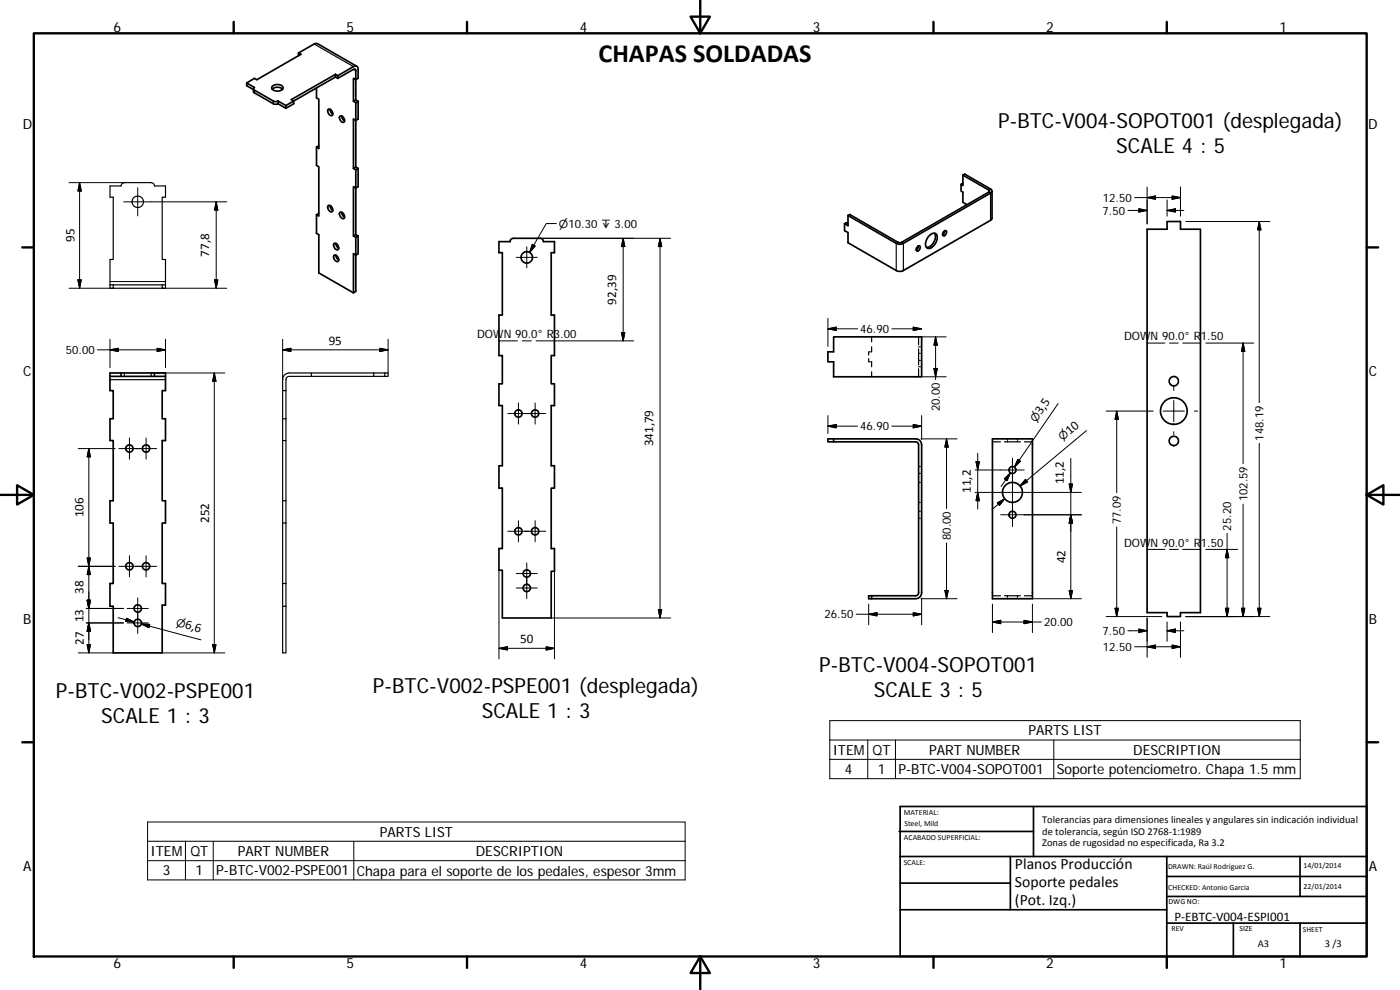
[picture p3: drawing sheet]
<svg xmlns="http://www.w3.org/2000/svg" width="420mm" height="297mm" viewBox="0 0 420 297" stroke-linecap="round" stroke-linejoin="round" font-family="sans-serif">
<g fill="none" stroke="#000" stroke-width=".51">
<path d="M89.6 15.9l4.7-2.7 .8-.1 12 6.8M89.6 15.9l.7 .4-13.2 7.6-.7-.4-2.4 1.4M89.6 15.9v.8M74 24.9v.8l2.1 1.2M74 24.9l2.4 1.3-.3 .4 .3 .5 5.8 3.3 1.2-.1M76.1 26.6l.1 1.2 6 3.4 1.2-.1M81.7 26a2.25 2.25 0 0 1 3.3 .2 1.81 1.81 0 0 1-2.8 .9l-.7-.6zM81.7 26.8a2.41 2.41 0 0 1 3.1 0M83.4 30.3l2.4 1.4M83.4 31.1l2.4 1.4M83.4 30.3v.8M85.8 31.7l2.3-1.4v.8l-2.3 1.4"/>
<path d="M85.8 31.7v.8M95 26.4v3l.7 .4v14.8l-.7-.4 .7-.5M98.5 32.8a1.14 1.14 0 0 1 1.2 .6 1.14 1.14 0 0 1-.2 1.3 1.38 1.38 0 0 1-1-1.9zM99 32.8l.3 .8 .6 .6M100.7 22.3l.7 .4M100.7 22.3v.8M100.7 22.3l-13.3 7.6 .7 .4 12.6-7.2M100.7 23.1l.7 .4M101.4 22.7l4.7-2.7a.87 .87 0 0 1 1-.1 .87 .87 0 0 1 .4 .9v2.7l-.7 .4-.7-.4v6.9l.7 .4M101.4 23.5l4.7-2.7 .4-.1 .2 .2 .1 9.1M101.4 22.7v.8M102.1 34.8a1.24 1.24 0 0 1 1.1 1.9 1.3 1.3 0 0 1-1.1-1.9z"/>
<path d="M102.6 34.8a1.63 1.63 0 0 0 .8 1.5M106.8 30.8v19.3M106.8 30l-.7 .4M106.8 30l.7 .4M107.5 30.4v5.3l-.7 .5-.7-.5v14.8M107.5 30.4l-.7 .4M95 44.2v5.4l.7 .4v14.8l-.7-.4M106.1 50.5l.7 .4M106.8 56.4v14l.7 .4M106.8 56.4l-.7-.4v14.8l.7 .4M106.8 50.9v5.5M106.8 50.1l-.7 .4"/>
<path d="M106.8 50.1l.7 .4M107.5 50.5v5.5l-.7 .4M107.5 50.5l-.7 .4M288.4 55.3v2l.6 .4v3l1.2 .7M289 52.6v3l-.6-.3 .6-.3M289 52.6l.5-.4 7.8 4.5a.65 .65 0 0 1 .4 .6 .65 .65 0 0 1-.4 .6l-26.2 15.1a2.38 2.38 0 0 1-2.1 0l-14.5-8.3M289 52.6l7.7 4.4 .3 .4-26.6 15.4-.9-.1-14.5-8.3-.5 .3M297.7 57.3v8.2l-.2 .5-26.4 15.2a2.38 2.38 0 0 1-2.1 0l-14.5-8.4v-3l-1-.6v-2.1M95 64.4v5.6l.7 .4v11.5l10.4 6M95.7 64l-.7 .4M98.5 61.7a1.16 1.16 0 0 1 1.2 .6 1.16 1.16 0 0 1-.2 1.3 1.38 1.38 0 0 1-1-1.9zM99 61.7l.3 .8 .6 .6"/>
<path d="M100.3 76.6a1.16 1.16 0 0 1 1.1 .6 1.16 1.16 0 0 1-.1 1.3 1.37 1.37 0 0 1-1-1.9zM100.3 73a1.16 1.16 0 0 1 1.1 .7 1.16 1.16 0 0 1-.1 1.3 1.38 1.38 0 0 1-1-2zM100.8 73l.3 .9 .6 .6M100.8 76.6l.1 .6 .8 .8M102.1 63.7a1.24 1.24 0 0 1 1.1 1.9 1.3 1.3 0 0 1-1.1-1.9zM102.6 63.7a1.63 1.63 0 0 0 .8 1.5M106.8 71.2v16.2l-.7 .5M106.8 70.4l-.7 .4M107.5 70.8v5.3l-.7 .5-.7-.5v11.8M107.5 70.8l-.7 .4M149.7 72.5h3.4l.3-.8 .7-.2h8l.6 .2 .4 .8h3.3v3.3h-1v18.7h1v12.2h-1v8.5h1v6.5h-1v18h1v6.8h-1v18.1h1v6.8h-1v14h-14.6v-14.3h-1.1v-6.5h1.1v-18.1h-1.1v-6.8h1.1v-18h-1.1v-6.5h1.1v-8.5h-1.1v-12.2h1.1v-18.7h-1.1zM253.5 67.1l.5-.3 .5 .3"/>
<path d="M254.5 64.7v3l-1-.6M275.4 73.9a.47 .47 0 0 1 .7 0 .47 .47 0 0 1 0 .7 .6 .6 0 0 1-.4 .7 .6 .6 0 0 1-.8-.4zM275.7 73.8l-.3 .8-.5 .4M278.9 70.7a1.3 1.3 0 0 1 1.1-.7 1.3 1.3 0 0 1 1.2 .7 3.3 3.3 0 0 1-2.7 3.8 2.12 2.12 0 0 1-.1-3.2zM280.5 70a3.2 3.2 0 0 1-2.4 4.2M283.3 69.4a.53 .53 0 0 1 .8 0 .53 .53 0 0 1-.2 .8 .52 .52 0 0 1-.5 .6 .52 .52 0 0 1-.5-.5zM283.6 69.2l-.1 .6-.6 .6M344.3 68.8h6v-2.3h4v2.3h6v115h-6v1.2h-4v-1.2h-6zM33 112.9h3.3M36.3 111.9h-3.3v1M36.3 111.9v1M46.3 111.9h3.4v1"/>
<path d="M46.3 112.9h3.4M46.3 111.9v1M46.3 112.9h-10M46.3 111.9h-10M49.7 112.9v4.3h-1v8.4h1v6.6h-1v18h1v6.7h-1v18.2h1v6.5h-1v14.3h-14.7v-14h-1v-6.8h1v-18.2h-1v-6.7h1v-18h-1v-6.6h1v-8.4h-1v-4.3M250.2 101.1h26.4v12h-26.4v-4.5h-1.7v-3h1.7zM250.2 132.6h24.6l.5 .2 .4 .5v44.8l-.4 .5-.5 .2h-14.1v.8h.9M250.2 131.7v.9M250.2 132.6h-1.7v-.9h26.3a1.78 1.78 0 0 1 1.8 1.8v44.3a1.79 1.79 0 0 1-1.8 1.8h-13.2M297.8 131.7h12v47.9h-12zM261.6 178.8v.8M269.8 249.5h40.4"/>
<path d="M270.1 257h140.1M270.1 242h140.1v45h-140.1zM303.2 257v16M310.2 242v15M350.2 257v30M390.2 257v12M270.1 273h80.1M270.1 265h33.1M350.2 277h60M350.2 269h60M350.2 263h60M370.2 277v10"/>
<path d="M390.2 277v10"/>
<circle cx="158.1" cy="77.2" r="1.72"/>
<circle cx="352.3" cy="114.4" r="1.4"/>
<circle cx="38.8" cy="134.6" r="1.1"/>
<circle cx="43.8" cy="134.6" r="1.1"/>
<circle cx="155.6" cy="124.1" r="1.1"/>
<circle cx="160.6" cy="124.1" r="1.1"/>
<circle cx="352.3" cy="132.3" r="1.41"/>
<circle cx="352.3" cy="123.3" r="4"/>
<circle cx="155.6" cy="159.4" r="1.1"/>
<circle cx="160.6" cy="159.4" r="1.1"/>
<circle cx="303.8" cy="141" r="1.05"/>
<circle cx="303.8" cy="154.5" r="1.05"/>
<circle cx="303.9" cy="147.7" r="3"/>
<circle cx="38.8" cy="169.9" r="1.1"/>
<circle cx="43.8" cy="169.9" r="1.1"/>
<circle cx="158.1" cy="176.4" r="1.1"/>
<circle cx="158.1" cy="172.1" r="1.1"/>
<circle cx="41.3" cy="182.6" r="1.1"/>
<circle cx="41.3" cy="186.9" r="1.1"/>
</g>
<g fill="none" stroke="#000" stroke-width=".36">
<path d="M94.3 13.2l11.8 6.8M76.4 27.1v.8M82 30.3v.8M106.1 20.8l.7 .4M297.3 56.7l-.6 .3v.6l.6 .3v8.2M269.5 72.7l-.5 .3v8.2M270.6 72.7l.5 .3v8.2M33 85.5h15.7M34 85.5v1M48.7 85.5h1v1h-16.7v-1M48.7 85.5v1M49.7 85.5v-7.6h-1v-18.7h1v-3.4h-3.4l-.2-.6-.8-.4h-8l-.6 .2-.4 .8h-3.3v3.4h1v18.7h-1v7.6"/>
<path d="M33 113.9h16.7M37.3 111.9v1M45.3 111.9v1M84.8 117.2h1M93.4 111.9h-6.6a2.01 2.01 0 0 0-2 2v82h1v-14M93.4 112.9h-6.6l-.4 .1-.5 .5-.1 18.7M93.4 112.9h22.1M112.2 111.9h3.3M112.2 111.9h-18.8v1M112.2 111.9v1M115.5 111.9v1M115.5 111.9h1v1h-1"/>
<path d="M260.7 107.6v1h.3M261 105.6h-.3v1M261.3 108.6h.3v1.4M261.6 104.1v1.5h-.3M261.6 101.1v1.5M261.6 111.5v1.6M275.7 101.1v2.3M275.7 104.7v4.8M275.7 110.7v2.4M275.7 106h.3M275.7 108.1h.3M275.7 104.1h.3"/>
<path d="M275.7 110h.3M276.3 106h.3M276.3 108.1h.3M276.3 104.1h.3M276.3 110h.3M84.8 132.2h1v18M84.8 125.6h1M275.7 140h.3M276.3 140h.3M297.8 132.6h2.5M301.4 132.6h4.8M302.4 131.7v.3"/>
<path d="M302.4 132.2v.4M305.4 131.7v.3M305.4 132.2v.4M307.4 132.6h2.4M84.8 156.9h1M84.8 150.2h1M85.8 150.2v31.7M275.7 153.4h.3M275.7 155.5h.3M275.7 142h.3M275.7 144.8h.3M275.7 150.7h.3"/>
<path d="M276.3 153.4h.3M276.3 155.5h.3M276.3 142h.3M276.3 144.8h.3M276.3 150.7h.3M84.8 175.1h1M297.8 178.8h2.5M301.4 178.8h4.8M302.4 178.8v.3M302.4 179.4v.2M305.4 178.8v.3M305.4 179.4v.2"/>
<path d="M307.4 178.8h2.4M84.8 181.9h1"/>
<circle cx="41.4" cy="60.5" r="1.72"/>
</g>
<g fill="none" stroke="#000" stroke-width=".3">
<path d="M20.7 54.8h16.6M23.9 54.8v31.7M23.9 54.8l.5 2.5h-1zM41.3 56.3v8.5M340.5 59.3h13.8M344.3 59.3l2.5-.5v1zM344.3 56.1v11.1M350.3 60v4.9M351.8 58.8l2.5 .5-2.5 .5zM354.3 56.1v8.8M64.9 60.6l.5 2.4h-1zM64.9 60.6v25.9"/>
<path d="M68.1 60.6h-31M154.9 77.2h6.4M158.1 74v6.4M159.8 73.3l.8 .5-1.6 1.9zM162.1 71.5h39.2M167 67.1h-3.1l-4.9 8.6M187 71.5v30.8M187 71.5l.5 2.5h-1zM198.1 71.5v113.9M198.1 71.5l.5 2.5h-1zM338.5 63.1h5.8M341.8 62.6l2.5 .5-2.5 .5z"/>
<path d="M350.3 63.1l2.5-.5v1zM350.3 63.1h5M355.9 66.5h25.2M377.9 66.5v54.3M377.9 66.5l.5 2.5h-1zM20.7 86.5h13.3M23.4 84h1l-.5 2.5zM33 84.5h16.7M48.7 86.5h19.4M64.4 84h1l-.5 2.5zM186.5 99.8h1l-.5 2.5zM248.5 98.7l2.4-.6v1.1z"/>
<path d="M248.5 98.7h8.9M248.5 95.5v8.4M267.7 98.7h8.9M274.1 98.1l2.5 .6-2.5 .5zM29.2 105h20.5M33 101.8v8.5M33 105l2.5-.5v1zM45.3 111.9h22.2M47.2 104.5l2.5 .5-2.5 .5zM49.7 101.8v8.5M64.3 111.9v84M64.3 111.9l.5 2.5h-1z"/>
<path d="M84.8 101.8v12.1M84.8 105h31.7M84.8 105l2.5-.5v1zM114 104.5l2.5 .5-2.5 .5zM116.5 101.8v10.1M149.7 102.3h5.6M156.7 102.3h2.8M190.2 102.3h-29.3M276.4 113.1h7.6M276.4 101.1h7.6M280.3 110.6h1l-.5 2.5zM280.8 101.1v12.8"/>
<path d="M280.8 101.1l.5 2.4h-1zM344.3 102.9h5.3M351 102.9h2.6M352.3 116.1v1.1M354.9 102.9h5.4M361.9 102.9h14.3M373.1 102.9v36.2M373.1 102.9l.5 2.5h-1zM23.5 134.6h11.1M26.7 134.6l.4 2.5h-.9zM26.7 134.6v61.3M35.7 134.6h11.3"/>
<path d="M38.9 131.4v6.4M43.8 131.4v6.4M152.4 124.1h11.4M155.6 120.9v6.4M160.6 120.9v6.4M248.5 127.9l2.4-.5v1zM248.5 127.9h8.9M248.5 124.7v5.4M267.7 127.9h8.9M274.1 127.4l2.5 .5-2.5 .5zM276.4 131.7h10.8M276.6 124.7v7.1"/>
<path d="M284.1 131.7v20.9M284.1 131.7l.5 2.5h-1zM292.9 138.5h1l-.5 2.5zM293.4 136v16.7M303.9 137.5v20.5M305.5 137.8l.8 .6-1.8 1.7zM316 137.6l-9.9 8.2 2-1.6M317.6 121.1l-13.1 19 1.4-2M321.4 137.5v42.1M326.1 129.2l-10 8.3M335.1 123.3v24.5M335.1 123.3l.5 2.5h-1z"/>
<path d="M346.1 123.3h-14.1M349.1 123.3h6.3M352.3 120.2v6.3M352.3 129.5v1M358.4 123.3h1.1M377.9 133v52M152.4 159.4h11.4M155.6 156.2v6.4M160.6 156.2v6.4M292.7 147.7h31.8M293.4 147.7l.5 2.5h-1zM299.3 150.9l2.3-1.3-1.7 2.1z"/>
<path d="M301.4 143.7l1.8-1.8-1 2.3zM301.6 149.6l-3.9 3.3M303.2 141.9l-2.8 4.1M307.4 141h-14.7M307.8 143.8l.6 .8-2.3 1.2zM320.9 145.2h1l-.5 2.5zM321.4 154.5l.5 2.5h-1zM324.5 154.5h-24.2M335.1 158.1v26.9M373.1 151.3v33.7M23.5 169.9h11.1M26.2 167.4h.9l-.4 2.5z"/>
<path d="M26.7 169.9l.4 2.5h-.9zM35.7 169.9h11.3M38.9 166.8v6.3M41.3 179.4v10.7M43.8 166.8v6.3M149.7 171.1v26.6M154.9 172.1h6.4M154.9 176.4h6.4M158.1 168.9v10.7M166.4 171.4v26.3M276.4 179.6h10.8M276.6 179.5v8"/>
<path d="M283.6 177.2h1l-.5 2.4zM284.1 162.9v16.7M309.8 179.6h14.7M320.9 177.2h1l-.5 2.4zM344.3 164.8h5.3M351 164.8h2.6M354.9 164.8h5.4M361.9 164.8h9.5M368.3 164.8l.5 2.5h-1zM368.3 160v25M23.5 195.9h10.5M25.9 186.9h11.2"/>
<path d="M25.9 182.6h11.2M26.2 193.4h.9l-.4 2.5zM26.2 180.1h.9l-.4 2.5zM26.7 186.9l.4 2.5h-.9zM35.4 185.3l4.9 1.3M38 185.5l2.3 1.1-2.6-.1zM38.2 186.9h6.3M38.2 182.6h6.3M42.4 187.2l2.5 .1-.2 1zM44.8 187.9l-2.4-.7 17.9 4.8M48.7 195.9h18.8M63.8 193.4h1l-.5 2.5z"/>
<path d="M149.7 194.5l2.6-.4v.9zM149.7 194.5h16.7M163.9 194.1l2.5 .4-2.5 .5zM165.4 185.4h35.9M197.6 182.9h1l-.5 2.5zM256.9 184.3h19.7M260.7 181.3v6.2M260.7 184.3l2.5-.5v1zM274.1 183.8l2.5 .5-2.5 .5zM297.8 186.6l2.5-.5v1zM297.8 186.6h14.7M297.8 181.3v8.5"/>
<path d="M307.3 186.1l2.5 .5-2.5 .5zM309.8 181.3v8.5M332 185h16.7M334.6 182.5h1l-.5 2.5zM338.5 189.3h5.8M340.5 194.1h13.8M341.8 188.7l2.5 .6-2.5 .5zM344.3 185.4v11.8M344.3 194.1l2.5-.6v1.1zM350.3 186.6v5.8M350.3 189.3l2.5-.6v1.1zM350.3 189.3h5"/>
<path d="M351.8 193.5l2.5 .6-2.5 .5zM354.3 186.6v10.6M355.9 185h25.2M367.8 182.5h1l-.5 2.5zM372.6 182.5h1l-.5 2.5zM377.4 182.5h1l-.5 2.5zM249 216.2h141.2v17.4h-141.2zM249 222h141.2M249 227.8h141.2M260.4 222v11.6M268.7 222v11.6M316.3 222v11.6"/>
<path d="M44.3 246.6h161.3v17.4h-161.3zM44.3 252.4h161.3M44.3 258.2h161.3M55.7 252.4v11.6M64 252.4v11.6M106.2 252.4v11.6"/>
</g>
<g fill="none" stroke="#000" stroke-width=".71">
<path d="M10.1 10h400.1v277h-400.1zM70.1 6.6v3.4M140.2 6.6v3.4M207.3 5h5.8l-2.9 5zM210.2 0v10M280.2 6.6v3.4M350.2 6.6v3.4M6.7 74.2h3.4M410.2 74.2h3.4M.2 148.5h9.9M5.1 145.6l5 2.9-5 2.9zM410.2 148.5l5-2.9v5.8z"/>
<path d="M410.2 148.5h9.9M6.7 222.7h3.4M410.2 222.7h3.4M70.1 287v3.4M140.2 287v3.4M210.2 287l2.9 5h-5.8zM210.2 287v10M280.2 287v3.4M350.2 287v3.4"/>
</g>
<g fill="#000" stroke="#000" stroke-width=".3">
<path d="M23.9 54.8l.5 2.5h-1zM344.3 59.3l2.5-.5v1zM351.8 58.8l2.5 .5-2.5 .5zM64.9 60.6l.5 2.4h-1zM159.8 73.3l.8 .5-1.6 1.9zM187 71.5l.5 2.5h-1zM198.1 71.5l.5 2.5h-1zM341.8 62.6l2.5 .5-2.5 .5zM350.3 63.1l2.5-.5v1zM377.9 66.5l.5 2.5h-1zM23.4 84h1l-.5 2.5zM64.4 84h1l-.5 2.5z"/>
<path d="M186.5 99.8h1l-.5 2.5zM248.5 98.7l2.4-.6v1.1zM274.1 98.1l2.5 .6-2.5 .5zM33 105l2.5-.5v1zM47.2 104.5l2.5 .5-2.5 .5zM64.3 111.9l.5 2.5h-1zM84.8 105l2.5-.5v1zM114 104.5l2.5 .5-2.5 .5zM280.3 110.6h1l-.5 2.5zM280.8 101.1l.5 2.4h-1zM373.1 102.9l.5 2.5h-1zM26.7 134.6l.4 2.5h-.9z"/>
<path d="M248.5 127.9l2.4-.5v1zM274.1 127.4l2.5 .5-2.5 .5zM284.1 131.7l.5 2.5h-1zM292.9 138.5h1l-.5 2.5zM305.5 137.8l.8 .6-1.8 1.7zM335.1 123.3l.5 2.5h-1zM293.4 147.7l.5 2.5h-1zM299.3 150.9l2.3-1.3-1.7 2.1zM301.4 143.7l1.8-1.8-1 2.3zM307.8 143.8l.6 .8-2.3 1.2zM320.9 145.2h1l-.5 2.5zM321.4 154.5l.5 2.5h-1z"/>
<path d="M26.2 167.4h.9l-.4 2.5zM26.7 169.9l.4 2.5h-.9zM283.6 177.2h1l-.5 2.4zM320.9 177.2h1l-.5 2.4zM368.3 164.8l.5 2.5h-1zM26.2 193.4h.9l-.4 2.5zM26.2 180.1h.9l-.4 2.5zM26.7 186.9l.4 2.5h-.9zM38 185.5l2.3 1.1-2.6-.1zM42.4 187.2l2.5 .1-.2 1zM63.8 193.4h1l-.5 2.5zM149.7 194.5l2.6-.4v.9z"/>
<path d="M163.9 194.1l2.5 .4-2.5 .5zM197.6 182.9h1l-.5 2.5zM260.7 184.3l2.5-.5v1zM274.1 183.8l2.5 .5-2.5 .5zM297.8 186.6l2.5-.5v1zM307.3 186.1l2.5 .5-2.5 .5zM334.6 182.5h1l-.5 2.5zM341.8 188.7l2.5 .6-2.5 .5zM344.3 194.1l2.5-.6v1.1zM351.8 193.5l2.5 .6-2.5 .5zM350.3 189.3l2.5-.6v1.1zM367.8 182.5h1l-.5 2.5z"/>
<path d="M372.6 182.5h1l-.5 2.5zM377.4 182.5h1l-.5 2.5z"/>
</g>
<text font-size="7.9" x="179.6" y="18.7">CHAPAS SOLDADAS</text>
<g font-size="6.3">
<text x="299.6" y="38.4">P-BTC-V004-SOPOT001 (desplegada)</text>
<text x="335" y="45.9">SCALE 4 : 5</text>
<text x="245.9" y="201.6">P-BTC-V004-SOPOT001</text>
<text x="16.8" y="209.5">P-BTC-V002-PSPE001</text>
<text x="111.9" y="207.9">P-BTC-V002-PSPE001 (desplegada)</text>
<text x="262.2" y="209.1">SCALE 3 : 5</text>
<text x="144.6" y="215.4">SCALE 1 : 3</text>
<text x="30.3" y="217">SCALE 1 : 3</text>
</g>
<g font-size="4.7">
<text x="304.6" y="260.8">Planos Producción</text>
<text x="304.6" y="266.2">Soporte pedales</text>
<text x="304.6" y="271.6">(Pot. Izq.)</text>
</g>
<g font-size="4.2">
<text x="34" y="9.6">6</text>
<text x="104" y="9.6">5</text>
<text x="174" y="9.6">4</text>
<text x="244" y="9.6">3</text>
<text x="314" y="9.6">2</text>
<text x="384" y="9.6">1</text>
<text x="6.8" y="38.7">D</text>
<text x="410.6" y="38.7">D</text>
<text x="7" y="112.9">C</text>
<text x="410.8" y="112.9">C</text>
<text x="7" y="187.1">B</text>
<text x="410.8" y="187.1">B</text>
<text x="308.6" y="220.7">PARTS LIST</text>
<text x="249.9" y="226.5">ITEM</text>
<text x="261.9" y="226.5">QT</text>
<text x="278.8" y="226.5">PART NUMBER</text>
<text x="340.1" y="226.5">DESCRIPTION</text>
<text x="253.6" y="232.2">4</text>
<text x="263.4" y="232.2">1</text>
<text x="269.6" y="232.3">P-BTC-V004-SOPOT001</text>
<text x="317.1" y="232.3">Soporte potenciometro. Chapa 1.5 mm</text>
<text x="114" y="251.1">PARTS LIST</text>
<text x="45.2" y="256.8">ITEM</text>
<text x="57.1" y="256.9">QT</text>
<text x="71.4" y="256.8">PART NUMBER</text>
<text x="142.8" y="256.9">DESCRIPTION</text>
<text x="7" y="261.3">A</text>
<text x="48.8" y="262.7">3</text>
<text x="58.7" y="262.7">1</text>
<text x="64.9" y="262.7">P-BTC-V002-PSPE001</text>
<text x="107.1" y="262.7">Chapa para el soporte de los pedales, espesor 3mm</text>
<text x="410.8" y="261.3">A</text>
<text x="34" y="290.4">6</text>
<text x="104" y="290.4">5</text>
<text x="174" y="290.4">4</text>
<text x="244" y="290.4">3</text>
<text x="314" y="290.4">2</text>
<text x="384" y="290.4">1</text>
</g>
<g font-size="3.9">
<text x="22.3" y="72.6" transform="rotate(-90 22.3 72.6)">95</text>
<text x="62.8" y="77" transform="rotate(-90 62.8 77)">77,8</text>
<text x="184.9" y="91.4" transform="rotate(-90 184.9 91.4)">92,39</text>
<text x="98.7" y="103.4">95</text>
<text x="312.5" y="124.6" transform="rotate(-55 312.5 124.6)">3,5</text>
<text x="321" y="130.6" transform="rotate(-40 321 130.6)">10</text>
<text x="196" y="134" transform="rotate(-90 196 134)">341,79</text>
<text x="291.3" y="147.9" transform="rotate(-90 291.3 147.9)">11,2</text>
<text x="319.3" y="145.3" transform="rotate(-90 319.3 145.3)">11,2</text>
<text x="25.1" y="155.2" transform="rotate(-90 25.1 155.2)">106</text>
<text x="62.8" y="156.9" transform="rotate(-90 62.8 156.9)">252</text>
<text x="319.8" y="169" transform="rotate(-90 319.8 169)">42</text>
<text x="25.1" y="178.2" transform="rotate(-90 25.1 178.2)">38</text>
<text x="25.1" y="186.7" transform="rotate(-90 25.1 186.7)">13</text>
<text x="55.3" y="188.4" transform="rotate(15 55.3 188.4)">6,6</text>
<text x="25.1" y="193.4" transform="rotate(-90 25.1 193.4)">27</text>
<text x="156.1" y="193">50</text>
<text x="352.5" y="276.2">P‐EBTC‐V004‐ESPI001</text>
</g>
<g font-size="3.5">
<text x="330.9" y="64.4">7.50</text>
<text x="331" y="60.6">12.50</text>
<text x="143.2" y="101.5">DOWN 90.0° R3.00</text>
<text x="258.2" y="99.9">46.90</text>
<text x="19.8" y="106.3">50.00</text>
<text x="337.3" y="102.1">DOWN 90.0° R1.50</text>
<text x="282" y="123.4" transform="rotate(-90 282 123.4)">20.00</text>
<text x="258.2" y="129.1">46.90</text>
<text x="379.2" y="132.2" transform="rotate(-90 379.2 132.2)">148.19</text>
<text x="374.3" y="150.4" transform="rotate(-90 374.3 150.4)">102.59</text>
<text x="336.4" y="157.3" transform="rotate(-90 336.4 157.3)">77.09</text>
<text x="369.5" y="159.2" transform="rotate(-90 369.5 159.2)">25.20</text>
<text x="285.3" y="162.1" transform="rotate(-90 285.3 162.1)">80.00</text>
<text x="337.3" y="164">DOWN 90.0° R1.50</text>
<text x="247.4" y="185.6">26.50</text>
<text x="313.3" y="187.9">20.00</text>
<text x="330.9" y="190.5">7.50</text>
<text x="331" y="195.3">12.50</text>
</g>
<g font-size="3.3">
<text x="167.8" y="68.4">⌀10.30 ↧ 3.00</text>
<text x="310.9" y="126.9" transform="rotate(-55 310.9 126.9)">⌀</text>
<text x="318.9" y="132.4" transform="rotate(-40 318.9 132.4)">⌀</text>
<text x="52.6" y="187.7" transform="rotate(15 52.6 187.7)">⌀</text>
</g>
<g font-size="3.1">
<text x="312.8" y="246.8">Tolerancias para dimensiones lineales y angulares sin indicación individual</text>
<text x="312.8" y="250.4">de tolerancia, según ISO 2768‐1:1989</text>
<text x="312.8" y="254">Zonas de rugosidad no especificada, Ra 3.2</text>
<text x="377.5" y="284.1">A3</text>
<text x="397.6" y="284.2">3 /3</text>
</g>
<g font-size="2.4">
<text x="271.2" y="244.4">MATERIAL:</text>
<text x="271.3" y="251.9">ACABADO SUPERFICIAL:</text>
<text x="271.4" y="247.9">Steel, Mild</text>
<text x="271.2" y="259.7">SCALE:</text>
<text x="350.6" y="260.8">DRAWN: Raúl Rodríguez G.</text>
<text x="391.2" y="260.6">14/01/2014</text>
<text x="350.6" y="267">CHECKED: Antonio Garcia</text>
<text x="391.2" y="266.6">22/01/2014</text>
<text x="350.7" y="271.4">DWG NO:</text>
<text x="351.6" y="279.3">REV</text>
<text x="372" y="279.4">SIZE</text>
<text x="391" y="279.6">SHEET</text>
</g>
</svg>
